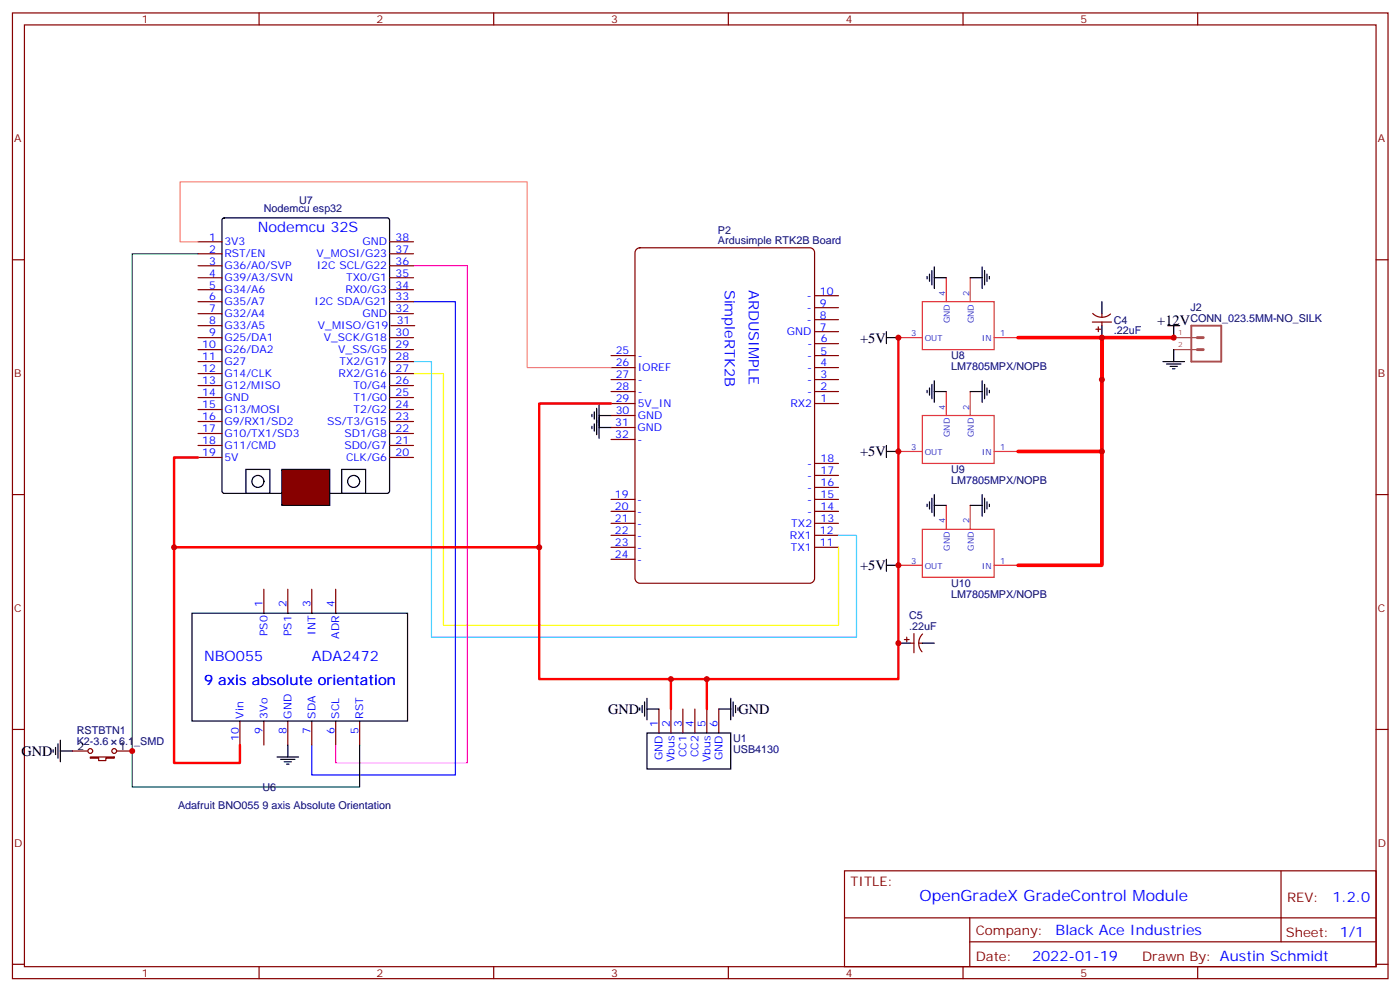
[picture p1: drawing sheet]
<svg xmlns="http://www.w3.org/2000/svg" width="413mm" height="292mm" viewBox="0 0 413 292" stroke-linecap="round" stroke-linejoin="round" font-family="sans-serif">
<g fill="none" stroke="#870000" stroke-width=".35">
<path d="M3.7 3.8h405.3v284.3h-405.3zM7.2 7.3h398.3v277.3h-398.3zM76.3 3.8v3.5M145.5 3.8v3.5M214.6 3.8v3.5M283.8 3.8v3.5M352.9 3.8v3.5M3.7 76.5h3.5M405.5 76.5h3.5M240 97.6h7.1M240 94.1h7.1M240 90.6h7.1"/>
<path d="M240 87.1h7.1M180.1 118.8h7M180.1 115.3h7M180.1 111.8h7M180.1 108.2h7M180.1 104.7h7M240 118.8h7.1M240 115.3h7.1M240 111.8h7.1M240 108.2h7.1M240 104.7h7.1M240 101.2h7.1"/>
<path d="M180.1 122.3h7M180.1 125.9h7M180.1 129.4h7M240 140h7.1M240 136.5h7.1M3.7 145.6h3.5M180.1 157.6h7M180.1 154.1h7M180.1 150.6h7M180.1 147h7M240 157.6h7.1M240 154.1h7.1"/>
<path d="M240 150.6h7.1M240 147h7.1M240 143.5h7.1M405.5 145.6h3.5M77.8 173.5v7.1M84.8 173.5v7.1M91.9 173.5v7.1M98.9 173.5v7.1M180.1 161.1h7M180.1 164.7h7M240 161.1h7.1M3.7 214.8h3.5"/>
<path d="M70.7 212.3v7.1M77.8 212.3v7.1M84.8 212.3v7.1M91.9 212.3v7.1M98.9 212.3v7.1M106 212.3v7.1M405.5 214.8h3.5M248.8 256.4h156.7v28.2h-156.7zM377.5 256.4v20.9M248.9 270.2h156.5M285.8 277.3h119.6M285.8 270.2v14.2"/>
<path d="M3.7 283.9h3.5M76.3 284.6v3.5M145.5 284.6v3.5M214.6 284.6v3.5M283.8 284.6v3.5M352.9 284.6v3.5M405.5 283.9h3.5"/>
</g>
<path d="M187.4 73.5l1.1-.5h50.1a1.41 1.41 0 0 1 1.4 1.4v95.9a1.51 1.51 0 0 1-1.4 1.4h-50.1a1.51 1.51 0 0 1-1.4-1.4v-95.9z" fill="none" stroke="#800000" stroke-width=".35"/>
<path d="M176.5 119.2v9.8M174.4 122v.7M174.4 125.5v.7M175.1 121.3v2.1M175.1 124.8v2.1M175.8 120.2v7.8M176.5 122.3h3.6M176.5 125.9h3.6M56.6 180.6h63.5v31.7h-63.5z" fill="none" stroke="#000" stroke-width=".35"/>
<path d="M121.8 110h8.9v74.1h116.4v-23" fill="none" stroke="#ff0" stroke-width=".35"/>
<path d="M121.8 106.5h5.3v81.1h125.3v-30h-5.3" fill="none" stroke="#3cf" stroke-width=".35"/>
<path d="M121.8 78.2h15.9v146.4h-38.8v-5.2" fill="none" stroke="#f0f" stroke-width=".35"/>
<path d="M121.8 88.8h12.4v139.4h-42.3v-8.8" fill="none" stroke="#00f" stroke-width=".35"/>
<path d="M58.3 74.7h-19.4v157h67.1v-12.3" fill="none" stroke="#008700" stroke-width=".35"/>
<path d="M65.6 64.3l.5-.2h48l.6 .5 .1 80-.5 .6-48.2 .1-.6-.5-.1-80z" fill="#fff" stroke="#000" stroke-width=".35"/>
<g fill="none" stroke="#870000" stroke-width=".35">
<path d="M58.3 74.7h7.1M58.3 78.2h7.1M58.3 71.2h7.1M114.8 74.7h7M114.8 78.2h7M114.8 71.2h7M58.3 81.8h7.1M58.3 85.3h7.1M58.3 88.8h7.1M58.3 92.4h7.1M58.3 95.9h7.1M58.3 99.4h7.1"/>
<path d="M114.8 81.8h7M114.8 85.3h7M114.8 88.8h7M114.8 92.4h7M114.8 99.4h7M115.1 95.9h7.1M58.3 102.9h7.1M58.3 106.5h7.1M58.3 110h7.1M58.3 113.5h7.1M58.3 117.1h7.1M114.8 102.9h7"/>
<path d="M114.8 106.5h7M114.8 110h7M114.8 113.5h7M114.8 117.1h7M58.3 120.6h7.1M58.3 124.1h7.1M58.3 127.6h7.1M58.3 131.2h7.1M58.3 134.7h7.1M114.8 120.6h7M114.8 124.1h7M114.8 127.6h7"/>
<path d="M114.8 131.2h7M114.8 134.7h7"/>
</g>
<path d="M83 138.2h14.2v10.6h-14.2z" fill="#870000" stroke="#000" stroke-width=".35"/>
<g fill="none" stroke="#000" stroke-width=".35">
<path d="M274.6 79.7v4.2M275.3 78.6v6.3M289.4 78.6v6.3M290.1 79.7v4.2M261.2 97.6v3.6M261.2 99.4h3.5M273.2 81.4v.7M273.9 80.7v2.1M275.3 81.8h3.5M285.9 81.8h3.5M290.8 80.7v2.1M291.5 81.4v.7"/>
<path d="M324.7 88.8v3.6M324.7 95.9v3.5M344.1 95.9h3.5M345.9 95.9v3.5M273.2 114.9v.7M273.9 114.2v2.1M274.6 113.2v4.2M275.3 112.1v6.4M275.3 115.3h3.5M285.9 115.3h3.5M289.4 112.1v6.4M290.1 113.2v4.2"/>
<path d="M290.8 114.2v2.1M291.5 114.9v.7M342.7 106.5h6.3M343.7 107.2h4.3M344.8 107.9h2.1M345.5 108.6h.7M345.9 102.9v3.6M72.5 138.2h7v7.1h-7zM100.7 138.2h7v7.1h-7zM261.2 131.2v3.5M261.2 132.9h3.5M273.2 148.4v.8"/>
<path d="M273.9 147.7v2.2M274.6 146.7v4.2M275.3 148.8h3.5M275.3 145.6v6.4M285.9 148.8h3.5M289.4 145.6v6.4M290.1 146.7v4.2M290.8 147.7v2.2M291.5 148.4v.8M261.2 166.4h3.5M261.2 164.7v3.5M264.7 189.4h3.6"/>
<path d="M271.8 189.4h3.5M17.1 219v4.2M17.8 217.9v6.4M84.8 219.4v3.5M188.5 208.4v.7M189.2 207.7v2.1M189.9 206.7v4.2M190.6 215.8h24.7v10.6h-24.7zM190.6 208.8h3.6M190.6 205.6v6.3M211.8 208.8h3.5M215.3 205.6v6.3"/>
<path d="M216 206.7v4.2M216.7 207.7v2.1M217.5 208.4v.7M15.7 220.8v.7M16.4 220.1v2.1M17.8 221.1h3.5M81.6 222.9h6.4M82.7 223.6h4.2M83.7 224.3h2.2M84.5 225h.7"/>
<circle cx="76" cy="141.7" r="1.76"/>
<circle cx="104.2" cy="141.7" r="1.76"/>
</g>
<path d="M58.3 71.2h-5.2v-17.6h102.3v54.6h24.7" fill="none" stroke="#f96" stroke-width=".35"/>
<path d="M351 95.9h8.9v10.6h-8.9z" fill="none" stroke="#a64a4a" stroke-width=".56"/>
<path d="M352.8 99.4h1.8M352.8 102.9h1.8" fill="none" stroke="#a64a4a" stroke-width=".85"/>
<path d="M345.9 99.4h6.9M345.9 102.9h6.9" fill="none" stroke="#a64a4a" stroke-width=".35"/>
<g fill="none" stroke="#c33" stroke-width=".35">
<path d="M264.7 99.4h7.1M271.8 88.8h21.1v14.1h-21.1zM278.8 81.8v7M285.9 81.8v7M292.9 99.4h7.1M278.8 115.3v7M285.9 115.3v7M264.7 132.9h7.1M271.8 122.3h21.1v14.2h-21.1zM292.9 132.9h7.1M271.8 155.9h21.1v14.1h-21.1zM278.8 148.8v7.1"/>
<path d="M285.9 148.8v7.1M264.7 166.4h7.1M292.9 166.4h7.1"/>
</g>
<path d="M300 99.4h24.7v67h-24.7M345.9 99.4h-21.2v12.4M300 132.9h24.7" fill="none" stroke="#f00" stroke-width="1.1"/>
<path d="M264.7 99.4v100.6h-105.8v-81.2h21.2M58.3 134.7h-7v26.4h107.6M51.3 161.1v63.5h19.4v-5.2M197.7 200v8.8M208.3 200v8.8" fill="none" stroke="#f00" stroke-width=".71"/>
<g fill="none" stroke="#870000" stroke-width=".35">
<path d="M321.9 94.8h5.6M322 92.3a3.8 3.8 0 0 0 5.2 .1M322.9 96.9h1.4M323.6 96.2v1.4M324.7 92.4v1M324.7 94.8v1.1M266.5 188.3h1.4M267.2 187.6v1.4M268.3 189.4h1M269.3 186.5v5.7M270.7 189.4h1.1M271.9 186.7a3.8 3.8 0 0 0-.2 5.2"/>
<path d="M194.2 208.8v7M197.7 208.8v7M201.2 208.8v7M204.8 208.8v7M208.3 208.8v7M211.8 208.8v7M21.3 221.1h4.6M26.6 222.9h7.1v.3h-2.5v.7h-2.1v-.7h-2.5zM34.4 221.1h4.5"/>
<circle cx="26.6" cy="221.1" r=".71"/>
<circle cx="33.7" cy="221.1" r=".71"/>
</g>
<g fill="#c00">
<circle cx="324.7" cy="132.9" r=".88"/>
<circle cx="324.7" cy="111.8" r=".88"/>
<circle cx="264.7" cy="132.9" r=".88"/>
<circle cx="264.7" cy="166.4" r=".88"/>
<circle cx="158.9" cy="161.1" r=".88"/>
<circle cx="51.3" cy="161.1" r=".88"/>
<circle cx="264.7" cy="189.4" r=".88"/>
<circle cx="345.9" cy="99.4" r=".88"/>
<circle cx="324.7" cy="99.4" r=".88"/>
<circle cx="264.7" cy="99.4" r=".88"/>
<circle cx="197.7" cy="200" r=".88"/>
<circle cx="208.3" cy="200" r=".88"/>
<circle cx="38.9" cy="221.1" r=".88"/>
</g>
<text font-size="4.6" fill="#00f" x="270.9" y="265.4">OpenGradeX GradeControl Module</text>
<g font-size="4.2" fill="#00f">
<text x="76" y="68.4">Nodemcu 32S</text>
<text x="213.6" y="85.3" transform="rotate(90 213.6 85.3)">SimpleRTK2B</text>
<text x="220.6" y="85.3" transform="rotate(90 220.6 85.3)">ARDUSIMPLE</text>
<text x="60.1" y="194.7">NBO055</text>
<text x="91.9" y="194.7">ADA2472</text>
<text x="60.1" y="201.7">9 axis absolute orientation</text>
<text x="392.6" y="265.7">1.2.0</text>
<text x="311" y="275.2">Black Ace Industries</text>
<text x="304.1" y="283">2022-01-19</text>
</g>
<g font-size="4.2">
<text x="341" y="95.6">+12V</text>
<text x="253.5" y="100.8">+5V</text>
<text x="253.5" y="134.4">+5V</text>
<text x="253.5" y="167.9">+5V</text>
<text x="179.2" y="210.2">GND</text>
<text x="217.6" y="210.2">GND</text>
<text x="6.3" y="222.6">GND</text>
</g>
<g font-size="3.9" fill="#800">
<text x="250.6" y="261">TITLE:</text>
<text x="379.2" y="265.7">REV:</text>
<text x="287.5" y="275.2">Company:</text>
<text x="378.9" y="275.8">Sheet: 1/1</text>
<text x="287.5" y="282.9">Date:</text>
<text x="336.6" y="282.9">Drawn By: Austin Schmidt</text>
</g>
<g font-size="3.2" fill="#800">
<text x="41.8" y="6.8">1</text>
<text x="110.9" y="6.8">2</text>
<text x="180.1" y="6.8">3</text>
<text x="249.2" y="6.8">4</text>
<text x="318.3" y="6.8">5</text>
<text x="4.2" y="41.9">A</text>
<text x="406" y="41.9">A</text>
<text x="4.2" y="111.1">B</text>
<text x="406" y="111.1">B</text>
<text x="4.2" y="180.2">C</text>
<text x="406" y="180.2">C</text>
<text x="4.2" y="249.3">D</text>
<text x="406" y="249.3">D</text>
<text x="41.8" y="287.6">1</text>
<text x="110.9" y="287.6">2</text>
<text x="180.1" y="287.6">3</text>
<text x="249.2" y="287.6">4</text>
<text x="318.3" y="287.6">5</text>
</g>
<g font-size="3.2" fill="#000080">
<text x="77.8" y="62.4">Nodemcu esp32</text>
<text x="88.1" y="60.1">U7</text>
<text x="211.6" y="71.9">Ardusimple RTK2B Board</text>
<text x="211.6" y="68.8">P2</text>
<text x="328.2" y="95.3">C4</text>
<text x="350.8" y="94.8">CONN_023.5MM-NO_SILK</text>
<text x="350.8" y="91.7">J2</text>
<text x="328.2" y="98.5">.22uF</text>
<text x="280.3" y="105.8">U8</text>
<text x="280.3" y="108.9">LM7805MPX/NOPB</text>
<text x="280.3" y="142.5">LM7805MPX/NOPB</text>
<text x="280.3" y="139.3">U9</text>
<text x="280.3" y="172.8">U10</text>
<text x="280.3" y="176">LM7805MPX/NOPB</text>
<text x="267.9" y="185.5">.22uF</text>
<text x="267.9" y="182.3">C5</text>
<text x="22.6" y="219.4">K2-3.6</text>
<text x="22.6" y="216.1">RSTBTN1</text>
<text x="35.2" y="219.4">6.1_SMD</text>
<text x="216" y="221.7">USB4130</text>
<text x="216" y="218.5">U1</text>
<text x="77.3" y="232.8">U6</text>
<text x="52.5" y="238.1">Adafruit BNO055 9 axis Absolute Orientation</text>
</g>
<g font-size="3.2" fill="#00f">
<text x="61.6" y="70.8">1</text>
<text x="116.6" y="70.8">38</text>
<text x="61.6" y="74.4">2</text>
<text x="61.6" y="77.9">3</text>
<text x="66.1" y="75.8">RST/EN</text>
<text x="66.1" y="72.2">3V3</text>
<text x="93.3" y="75.8">V_MOSI/G23</text>
<text x="106.8" y="72.2">GND</text>
<text x="116.6" y="77.9">36</text>
<text x="116.6" y="74.4">37</text>
<text x="61.6" y="81.4">4</text>
<text x="66.1" y="79.3">G36/A0/SVP</text>
<text x="66.1" y="82.8">G39/A3/SVN</text>
<text x="93.3" y="79.3">I2C SCL/G22</text>
<text x="102" y="82.8">TX0/G1</text>
<text x="116.6" y="81.4">35</text>
<text x="61.6" y="84.9">5</text>
<text x="61.6" y="88.5">6</text>
<text x="66.1" y="86.4">G34/A6</text>
<text x="66.1" y="89.9">G35/A7</text>
<text x="92.7" y="89.9">I2C SDA/G21</text>
<text x="101.8" y="86.4">RX0/G3</text>
<text x="116.6" y="88.5">33</text>
<text x="116.6" y="84.9">34</text>
<text x="237.7" y="88.1">-</text>
<text x="241.6" y="86.7">10</text>
<text x="61.6" y="92">7</text>
<text x="61.6" y="95.5">8</text>
<text x="66.1" y="93.4">G32/A4</text>
<text x="106.8" y="93.4">GND</text>
<text x="116.6" y="92">32</text>
<text x="116.9" y="95.5">31</text>
<text x="237.7" y="95.2">-</text>
<text x="237.7" y="91.7">-</text>
<text x="241.6" y="93.8">8</text>
<text x="241.6" y="90.3">9</text>
<text x="61.6" y="99.1">9</text>
<text x="66.1" y="96.9">G33/A5</text>
<text x="66.1" y="100.5">G25/DA1</text>
<text x="93.6" y="96.9">V_MISO/G19</text>
<text x="95.4" y="100.5">V_SCK/G18</text>
<text x="116.6" y="99.1">30</text>
<text x="231.9" y="98.7">GND</text>
<text x="241.6" y="97.3">7</text>
<text x="241.9" y="100.8">6</text>
<text x="59.6" y="102.6">10</text>
<text x="59.6" y="106.1">11</text>
<text x="66.1" y="104">G26/DA2</text>
<text x="66.1" y="107.5">G27</text>
<text x="99.6" y="104">V_SS/G5</text>
<text x="100" y="107.5">TX2/G17</text>
<text x="116.6" y="106.1">28</text>
<text x="116.6" y="102.6">29</text>
<text x="181.4" y="104.3">25</text>
<text x="181.4" y="107.8">26</text>
<text x="187.9" y="105.7">-</text>
<text x="237.8" y="105.8">-</text>
<text x="238" y="102.2">-</text>
<text x="241.7" y="104.4">5</text>
<text x="241.8" y="107.9">4</text>
<text x="59.6" y="109.6">12</text>
<text x="59.6" y="113.2">13</text>
<text x="66.1" y="111.1">G14/CLK</text>
<text x="99.8" y="111.1">RX2/G16</text>
<text x="116.6" y="113.2">26</text>
<text x="116.6" y="109.6">27</text>
<text x="181.4" y="111.4">27</text>
<text x="187.9" y="109.2">IOREF</text>
<text x="187.9" y="112.8">-</text>
<text x="237.8" y="112.8">-</text>
<text x="237.8" y="109.3">-</text>
<text x="241.8" y="111.4">3</text>
<text x="59.6" y="116.7">14</text>
<text x="66.1" y="114.6">G12/MISO</text>
<text x="66.1" y="118.1">GND</text>
<text x="104.2" y="118.1">T1/G0</text>
<text x="104.2" y="114.6">T0/G4</text>
<text x="116.6" y="116.7">25</text>
<text x="181.4" y="114.9">28</text>
<text x="181.4" y="118.4">29</text>
<text x="187.9" y="116.3">-</text>
<text x="187.9" y="119.8">5V_IN</text>
<text x="232.9" y="119.9">RX2</text>
<text x="237.8" y="116.3">-</text>
<text x="241.8" y="118.5">1</text>
<text x="241.8" y="114.9">2</text>
<text x="59.6" y="120.2">15</text>
<text x="59.6" y="123.8">16</text>
<text x="66.1" y="121.6">G13/MOSI</text>
<text x="66.1" y="125.2">G9/RX1/SD2</text>
<text x="96.4" y="125.2">SS/T3/G15</text>
<text x="104.2" y="121.6">T2/G2</text>
<text x="116.6" y="123.8">23</text>
<text x="116.6" y="120.2">24</text>
<text x="181.3" y="125.5">31</text>
<text x="181.4" y="121.9">30</text>
<text x="187.9" y="123.4">GND</text>
<text x="59.6" y="127.3">17</text>
<text x="59.6" y="130.8">18</text>
<text x="66.1" y="128.7">G10/TX1/SD3</text>
<text x="101.5" y="128.7">SD1/G8</text>
<text x="116.6" y="130.8">21</text>
<text x="116.6" y="127.3">22</text>
<text x="181.3" y="129">32</text>
<text x="187.8" y="126.9">GND</text>
<text x="187.8" y="130.5">-</text>
<text x="59.6" y="134.3">19</text>
<text x="66.1" y="132.2">G11/CMD</text>
<text x="66.1" y="135.7">5V</text>
<text x="101.5" y="132.2">SD0/G7</text>
<text x="102" y="135.7">CLK/G6</text>
<text x="116.6" y="134.3">20</text>
<text x="237.9" y="137.5">-</text>
<text x="241.8" y="136.1">18</text>
<text x="237.9" y="141">-</text>
<text x="241.8" y="143.2">16</text>
<text x="241.8" y="139.6">17</text>
<text x="181.2" y="146.6">19</text>
<text x="187.7" y="148">-</text>
<text x="237.9" y="148.1">-</text>
<text x="237.9" y="144.6">-</text>
<text x="241.8" y="146.7">15</text>
<text x="181.2" y="150.1">20</text>
<text x="181.2" y="153.7">21</text>
<text x="187.7" y="151.6">-</text>
<text x="187.7" y="155.1">-</text>
<text x="233.2" y="155.2">TX2</text>
<text x="237.9" y="151.6">-</text>
<text x="241.8" y="153.7">13</text>
<text x="241.8" y="150.2">14</text>
<text x="181.2" y="157.2">22</text>
<text x="181.2" y="160.7">23</text>
<text x="187.7" y="158.6">-</text>
<text x="232.8" y="158.7">RX1</text>
<text x="241.6" y="160.8">11</text>
<text x="241.6" y="157.3">12</text>
<text x="181.2" y="164.3">24</text>
<text x="187.7" y="162.1">-</text>
<text x="187.7" y="165.7">-</text>
<text x="233" y="162.2">TX1</text>
<text x="77.4" y="178.8" transform="rotate(-90 77.4 178.8)">1</text>
<text x="84.5" y="178.8" transform="rotate(-90 84.5 178.8)">2</text>
<text x="91.5" y="178.8" transform="rotate(-90 91.5 178.8)">3</text>
<text x="98.6" y="178.8" transform="rotate(-90 98.6 178.8)">4</text>
<text x="78.8" y="187.4" transform="rotate(-90 78.8 187.4)">PS0</text>
<text x="85.9" y="187.4" transform="rotate(-90 85.9 187.4)">PS1</text>
<text x="92.9" y="186.9" transform="rotate(-90 92.9 186.9)">INT</text>
<text x="100" y="188.1" transform="rotate(-90 100 188.1)">ADR</text>
<text x="71.8" y="211.6" transform="rotate(-90 71.8 211.6)">Vin</text>
<text x="78.8" y="211.6" transform="rotate(-90 78.8 211.6)">3Vo</text>
<text x="85.9" y="211.6" transform="rotate(-90 85.9 211.6)">GND</text>
<text x="92.9" y="211.6" transform="rotate(-90 92.9 211.6)">SDA</text>
<text x="100" y="211.6" transform="rotate(-90 100 211.6)">SCL</text>
<text x="107" y="211.6" transform="rotate(-90 107 211.6)">RST</text>
<text x="193.8" y="214.1" transform="rotate(-90 193.8 214.1)">1</text>
<text x="197.3" y="214.1" transform="rotate(-90 197.3 214.1)">2</text>
<text x="200.9" y="214.1" transform="rotate(-90 200.9 214.1)">3</text>
<text x="204.4" y="214.1" transform="rotate(-90 204.4 214.1)">4</text>
<text x="207.9" y="214.1" transform="rotate(-90 207.9 214.1)">5</text>
<text x="211.5" y="214.1" transform="rotate(-90 211.5 214.1)">6</text>
<text x="70.3" y="218.1" transform="rotate(-90 70.3 218.1)">10</text>
<text x="77.4" y="216.1" transform="rotate(-90 77.4 216.1)">9</text>
<text x="84.5" y="216.1" transform="rotate(-90 84.5 216.1)">8</text>
<text x="91.5" y="216.1" transform="rotate(-90 91.5 216.1)">7</text>
<text x="98.6" y="216.1" transform="rotate(-90 98.6 216.1)">6</text>
<text x="105.6" y="216.1" transform="rotate(-90 105.6 216.1)">5</text>
<text x="195.2" y="223.8" transform="rotate(-90 195.2 223.8)">GND</text>
<text x="198.8" y="224.3" transform="rotate(-90 198.8 224.3)">Vbus</text>
<text x="202.3" y="223" transform="rotate(-90 202.3 223)">CC1</text>
<text x="205.8" y="223" transform="rotate(-90 205.8 223)">CC2</text>
<text x="209.3" y="224.3" transform="rotate(-90 209.3 224.3)">Vbus</text>
<text x="212.9" y="223.8" transform="rotate(-90 212.9 223.8)">GND</text>
</g>
<g font-size="3.2">
<text x="22.8" y="220.8">2</text>
<text x="35.1" y="220.8">1</text>
</g>
<g font-size="2.5" fill="#30c">
<text x="278.5" y="87.1" transform="rotate(-90 278.5 87.1)">4</text>
<text x="285.5" y="87.1" transform="rotate(-90 285.5 87.1)">2</text>
<text x="279.9" y="95.2" transform="rotate(-90 279.9 95.2)">GND</text>
<text x="286.9" y="95.2" transform="rotate(-90 286.9 95.2)">GND</text>
<text x="268.4" y="99.1">3</text>
<text x="272.5" y="100.5">OUT</text>
<text x="289.4" y="100.5">IN</text>
<text x="294.7" y="99.1">1</text>
<text x="278.5" y="120.6" transform="rotate(-90 278.5 120.6)">4</text>
<text x="285.5" y="120.6" transform="rotate(-90 285.5 120.6)">2</text>
<text x="279.9" y="128.7" transform="rotate(-90 279.9 128.7)">GND</text>
<text x="286.9" y="128.7" transform="rotate(-90 286.9 128.7)">GND</text>
<text x="268.4" y="132.6">3</text>
<text x="272.5" y="134">OUT</text>
<text x="289.4" y="134">IN</text>
<text x="294.7" y="132.6">1</text>
<text x="278.5" y="154.1" transform="rotate(-90 278.5 154.1)">4</text>
<text x="285.5" y="154.1" transform="rotate(-90 285.5 154.1)">2</text>
<text x="268.4" y="166.1">3</text>
<text x="272.5" y="167.5">OUT</text>
<text x="279.9" y="162.2" transform="rotate(-90 279.9 162.2)">GND</text>
<text x="286.9" y="162.2" transform="rotate(-90 286.9 162.2)">GND</text>
<text x="289.4" y="167.5">IN</text>
<text x="294.7" y="166.1">1</text>
</g>
<g font-size="2.1" fill="#a54b4b">
<text x="347.2" y="98.7">1</text>
<text x="347.2" y="102.2">2</text>
</g>
</svg>
